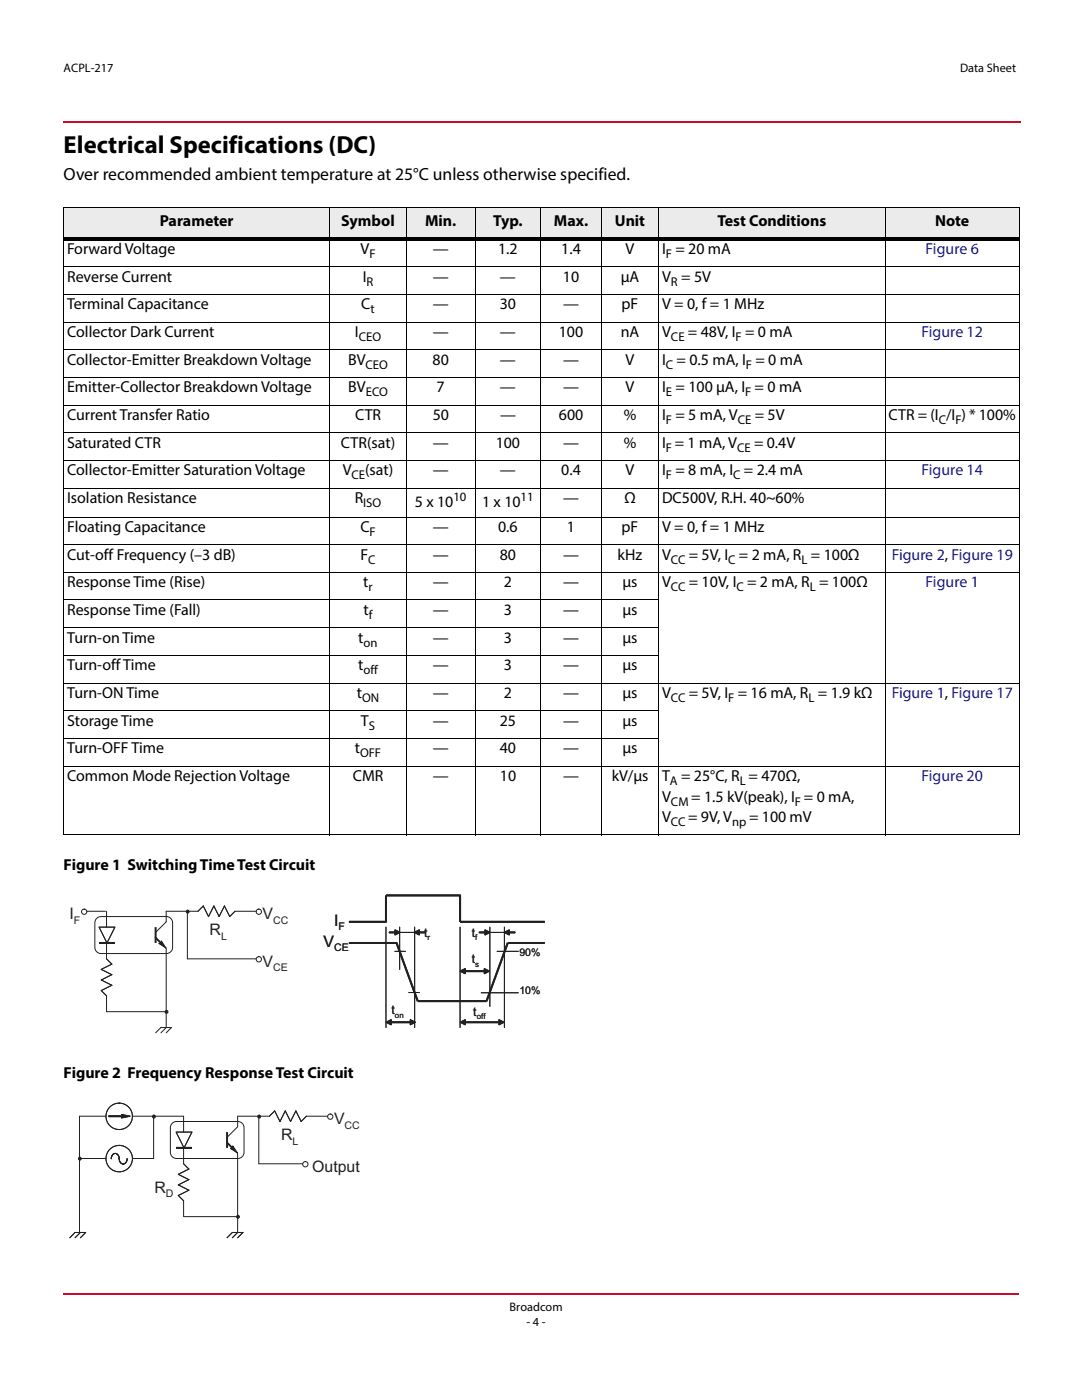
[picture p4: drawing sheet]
<svg xmlns="http://www.w3.org/2000/svg" width="216mm" height="279mm" viewBox="0 0 216 279" stroke-linecap="round" stroke-linejoin="round" font-family="sans-serif">
<path d="M12.5 24.2h.2v.3h-.2z" fill="#cc092f"/>
<path d="M12.7 24.4h191.1" fill="none" stroke="#cc092f" stroke-width=".36"/>
<path d="M12.5 258.1h.2v.3h-.2z" fill="#cc092f"/>
<path d="M12.7 258.2h190.7" fill="none" stroke="#cc092f" stroke-width=".36"/>
<g fill="#ebebeb">
<path d="M12.7 41.4h53.1v6.3h-53.1z"/>
<path d="M65.8 41.4h15.3v6.3h-15.3z"/>
<path d="M81.1 41.4h13.7v6.3h-13.7z"/>
<path d="M94.8 41.4h13.1v6.3h-13.1z"/>
<path d="M107.9 41.4h12.1v6.3h-12.1z"/>
<path d="M120 41.4h11.4v6.3h-11.4z"/>
<path d="M131.4 41.4h45.2v6.3h-45.2z"/>
<path d="M176.6 41.4h26.8v6.3h-26.8z"/>
</g>
<g fill="none" stroke="#000" stroke-width=".2">
<path d="M12.6 41.4h190.9M12.6 53.2h190.9M12.6 58.8h190.9M12.7 41.4v125.1M65.8 41.3v125.4M81.1 41.3v125.4M94.8 41.3v125.4M107.9 41.3v125.4M120 41.3v125.4M131.4 41.3v125.4M176.6 41.3v125.4M203.4 41.4v125.1"/>
<path d="M12.6 64.3h190.9M12.6 69.8h190.9M12.6 75.3h190.9M12.6 80.8h190.9M12.6 86.4h190.9M12.6 91.9h190.9M12.6 97.4h190.9M12.6 103.2h190.9M12.6 108.7h190.9M12.6 114.2h190.9M12.6 119.7h118.9M12.6 125.3h118.9"/>
<path d="M12.6 130.8h118.9M12.6 136.3h190.9M12.6 141.8h118.9M12.6 147.4h118.9M12.6 152.9h190.9M12.6 166.6h190.9"/>
</g>
<path d="M12.6 47.4h190.9v.7h-190.9z" fill="#000"/>
<path d="M13 177.9h96.5v28.7h-96.5z" fill="#fff"/>
<path d="M19.8 185h3.1l-1.6 3.2zM21.3 188.2v3.2l1 1-2.1 1.1 2.1 1-2.1 1.1 2.1 1-2.1 1.1 1.1 1v3.2M21.3 181.9v3.1M33.2 184l-2.1 2.1M46.9 181.9l-1.1 1-1-2.1-1.1 2.1-1-2.1-1.1 2.1-1-2.1-1.1 1.1" fill="none" stroke="#231f20" stroke-width=".2"/>
<path d="M19.8 188.2h3.1M31.1 185v3.2" fill="none" stroke="#231f20" stroke-width=".4"/>
<path d="M31.7 188.3l.7 .2-.2-.7 1 1.4zM31 187.1l1.5 1.5z" fill="#231f20"/>
<path d="M17.3 181.9h3.7M19.2 183.4l.6-.4 .4-.1h13a1.23 1.23 0 0 1 1.2 1.2v5a1.23 1.23 0 0 1-1.2 1.2h-13a1.23 1.23 0 0 1-1.3-1.2v-5zM31 187.1l1.5 1.5zM31.7 188.3l.7 .2-.2-.7 1 1.4zM33.2 189.2v15.9l-1.1 1M39.5 181.9h-6.3v2.1M46.9 181.9h4.2M21.3 201.9h12.1M31.1 206.1l1-1h2.1l-1 1" fill="none" stroke="#231f20" stroke-width=".2"/>
<circle cx="33.2" cy="201.9" r=".29" fill="#231f20"/>
<circle cx="33.2" cy="201.9" r=".29" fill="none" stroke="#231f20" stroke-width=".2"/>
<circle cx="37.5" cy="181.9" r=".29" fill="#231f20"/>
<g fill="none" stroke="#231f20" stroke-width=".2">
<path d="M37.4 181.9v9.5h13.7M77 185v20.1M78.1 186.1h6.3M79.7 185v8.5M82.7 185v20.1"/>
<circle cx="16.8" cy="182" r=".53"/>
<circle cx="37.5" cy="181.9" r=".29"/>
<circle cx="51.6" cy="182" r=".53"/>
<circle cx="51.6" cy="191.4" r=".53"/>
</g>
<path d="M69.6 188.2h9.5l4.3 11.6h13.7l4.2-11.6h7.4M69.6 184h7.4v-5.3h14.8v5.3h16.9" fill="none" stroke="#231f20" stroke-width=".4"/>
<path d="M78.8 185.6l1.1 .5-1.1 .5zM77.7 186l1.4 .1-1.4 .1z" fill="#231f20"/>
<path d="M77.7 186l1.4 .1-1.4 .1zM78.8 185.6l1.1 .5-1.1 .5z" fill="none" stroke="#231f20" stroke-width=".2"/>
<path d="M82.6 186.1l1.1-.5v1zM83.4 186l1.4 .1-1.3 .1z" fill="#231f20"/>
<path d="M82.6 186.1l1.1-.5v1zM83.4 186l1.4 .1-1.3 .1zM91.8 185v20.1M97.7 185v15.8M100.6 185v20.1" fill="none" stroke="#231f20" stroke-width=".2"/>
<path d="M99.5 203.5l1.1 .5-1.1 .5zM91.8 204l1.1-.5v1zM92.6 204h7.2l-7.1 .1z" fill="#231f20"/>
<path d="M96 186.1h6.4M91.8 204l1.1-.5v1zM92.6 204h7.2l-7.1 .1zM99.5 203.5l1.1 .5-1.1 .5z" fill="none" stroke="#231f20" stroke-width=".2"/>
<path d="M96.8 185.6l1 .5-1 .5zM95.6 186l1.4 .1-1.3 .1z" fill="#231f20"/>
<path d="M95.6 186l1.4 .1-1.3 .1zM96.8 185.6l1 .5-1 .5z" fill="none" stroke="#231f20" stroke-width=".2"/>
<path d="M100.6 186.1l1-.5v1zM101.4 186l1.4 .1-1.3 .1z" fill="#231f20"/>
<path d="M100.6 186.1l1-.5v1zM101.4 186l1.4 .1-1.3 .1z" fill="none" stroke="#231f20" stroke-width=".2"/>
<path d="M81.9 203.5l1 .5-1 .5zM77 204l1.1-.5v1zM77.8 204h4.3l-4.2 .1z" fill="#231f20"/>
<path d="M78.8 189.9h2.1M81.6 198.1h2.1M96 198.1h7.4M99.2 189.9h4.2M77 204l1.1-.5v1zM77.8 204h4.3l-4.2 .1zM81.9 203.5l1 .5-1 .5z" fill="none" stroke="#231f20" stroke-width=".2"/>
<path d="M96.6 193.3l1.1 .5-1.1 .5zM91.8 193.8l1-.5v1zM92.6 193.8h4.3l-4.2 .1z" fill="#231f20"/>
<path d="M77 185v20.1M78.1 186.1h6.3M79.7 185v8.5M82.7 185v20.1M91.8 193.8l1-.5v1zM92.6 193.8h4.3l-4.2 .1zM96.6 193.3l1.1 .5-1.1 .5z" fill="none" stroke="#231f20" stroke-width=".2"/>
<path d="M69.6 188.2h9.5l4.3 11.6h13.7l4.2-11.6h7.4M69.6 184h7.4v-5.3h14.8v5.3h16.9" fill="none" stroke="#231f20" stroke-width=".4"/>
<path d="M78.8 185.6l1.1 .5-1.1 .5zM77.7 186l1.4 .1-1.4 .1z" fill="#231f20"/>
<path d="M77.7 186l1.4 .1-1.4 .1zM78.8 185.6l1.1 .5-1.1 .5z" fill="none" stroke="#231f20" stroke-width=".2"/>
<path d="M82.6 186.1l1.1-.5v1zM83.4 186l1.4 .1-1.3 .1z" fill="#231f20"/>
<path d="M82.6 186.1l1.1-.5v1zM83.4 186l1.4 .1-1.3 .1zM91.8 185v20.1M97.7 185v15.8M100.6 185v20.1" fill="none" stroke="#231f20" stroke-width=".2"/>
<path d="M99.5 203.5l1.1 .5-1.1 .5zM91.8 204l1.1-.5v1zM92.6 204h7.2l-7.1 .1z" fill="#231f20"/>
<path d="M96 186.1h6.4M91.8 204l1.1-.5v1zM92.6 204h7.2l-7.1 .1zM99.5 203.5l1.1 .5-1.1 .5z" fill="none" stroke="#231f20" stroke-width=".2"/>
<path d="M96.8 185.6l1 .5-1 .5zM95.6 186l1.4 .1-1.3 .1z" fill="#231f20"/>
<path d="M95.6 186l1.4 .1-1.3 .1zM96.8 185.6l1 .5-1 .5z" fill="none" stroke="#231f20" stroke-width=".2"/>
<path d="M100.6 186.1l1-.5v1zM101.4 186l1.4 .1-1.3 .1z" fill="#231f20"/>
<path d="M100.6 186.1l1-.5v1zM101.4 186l1.4 .1-1.3 .1z" fill="none" stroke="#231f20" stroke-width=".2"/>
<path d="M81.9 203.5l1 .5-1 .5zM77 204l1.1-.5v1zM77.8 204h4.3l-4.2 .1z" fill="#231f20"/>
<path d="M78.8 189.9h2.1M81.6 198.1h2.1M96 198.1h7.4M99.2 189.9h4.2M77 204l1.1-.5v1zM77.8 204h4.3l-4.2 .1zM81.9 203.5l1 .5-1 .5z" fill="none" stroke="#231f20" stroke-width=".2"/>
<path d="M96.6 193.3l1.1 .5-1.1 .5zM91.8 193.8l1-.5v1zM92.6 193.8h4.3l-4.2 .1z" fill="#231f20"/>
<path d="M91.8 193.8l1-.5v1zM92.6 193.8h4.3l-4.2 .1zM96.6 193.3l1.1 .5-1.1 .5z" fill="none" stroke="#231f20" stroke-width=".2"/>
<path d="M13 219.4h59.7v28.5h-59.7z" fill="#fff"/>
<path d="M35.1 225.9h3.2l-1.6 3.2zM36.6 229.1v3.2l1.1 1-2.1 1.1 2.1 1-2.1 1.1 2.1 1-2.1 1.1 1 1v3.2M36.6 222.8v3.1M47.4 224.9l-2.1 2.1M61.1 222.8l-1 1-1.1-2.1-1 2.1-1.1-2.1-1 2.1-1.1-2.1-1 1.1" fill="none" stroke="#231f20" stroke-width=".2"/>
<path d="M35.1 229.1h3.2M45.3 225.9v3.2" fill="none" stroke="#231f20" stroke-width=".4"/>
<path d="M45.9 229.2l.8 .2-.3-.7 1 1.4zM45.2 228l1.5 1.5z" fill="#231f20"/>
<path d="M26.4 222.8h10.2M34.2 224.3l.6-.4 .4-.1h12.3a1.23 1.23 0 0 1 1.2 1.2v5a1.23 1.23 0 0 1-1.2 1.2h-12.3a1.23 1.23 0 0 1-1.2-1.2v-5zM45.2 228l1.5 1.5zM45.9 229.2l.8 .2-.3-.7 1 1.4zM47.4 230.1v15.9l-1 1M53.8 222.8h-6.4v2.1M61.1 222.8h4.3M36.7 242.8h10.8M45.3 247l1.1-1h2.1l-1.1 1" fill="none" stroke="#231f20" stroke-width=".2"/>
<circle cx="47.5" cy="242.8" r=".29" fill="#231f20"/>
<circle cx="47.5" cy="242.8" r=".29" fill="none" stroke="#231f20" stroke-width=".2"/>
<circle cx="51.7" cy="222.8" r=".29" fill="#231f20"/>
<g fill="none" stroke="#231f20" stroke-width=".2">
<path d="M51.6 222.8v9.5h8.8"/>
<circle cx="23.8" cy="222.8" r="2.64"/>
<circle cx="51.7" cy="222.8" r=".29"/>
<circle cx="60.9" cy="232.3" r=".53"/>
<circle cx="65.9" cy="222.9" r=".53"/>
</g>
<path d="M24.2 222.4l1.8 .4-1.8 .3 .7-.3zM21.7 222.7l3.3 .1-3.2 .1z" fill="#231f20"/>
<g fill="none" stroke="#231f20" stroke-width=".2">
<path d="M21.7 222.7l3.3 .1-3.2 .1zM22.2 231.2a.82 .82 0 0 1 .8-1 .82 .82 0 0 1 .8 1 .82 .82 0 0 0 .8 1.1 .82 .82 0 0 0 .8-1.1M24.2 222.4l1.8 .4-1.8 .3 .7-.3z"/>
<circle cx="23.8" cy="231.2" r="2.64"/>
<circle cx="23.8" cy="222.8" r="2.64"/>
</g>
<path d="M24.2 222.4l1.8 .4-1.8 .3 .7-.3zM21.7 222.7l3.3 .1-3.2 .1z" fill="#231f20"/>
<g fill="none" stroke="#231f20" stroke-width=".2">
<path d="M15.9 231.2h5.2M21.1 222.8h-5.2v23.2M21.7 222.7l3.3 .1-3.2 .1zM22.2 231.2a.82 .82 0 0 1 .8-1 .82 .82 0 0 1 .8 1 .82 .82 0 0 0 .8 1.1 .82 .82 0 0 0 .8-1.1M24.2 222.4l1.8 .4-1.8 .3 .7-.3zM30.7 222.8v8.4h-4.3M13.9 247l1.1-1h2.1l-1.1 1M16 246l-1 1"/>
<circle cx="23.8" cy="231.2" r="2.64"/>
</g>
<circle cx="30.7" cy="222.8" r=".29" fill="#231f20"/>
<circle cx="30.7" cy="222.8" r=".29" fill="none" stroke="#231f20" stroke-width=".2"/>
<circle cx="15.9" cy="231.2" r=".29" fill="#231f20"/>
<circle cx="15.9" cy="231.2" r=".29" fill="none" stroke="#231f20" stroke-width=".2"/>
<text font-size="4.9" x="12.7" y="30.5">Electrical Specifications (DC)</text>
<text font-size="3.5" x="12.7" y="35.9">Over recommended ambient temperature at 25°C unless otherwise specified.</text>
<g font-size="3.2">
<text x="31.9" y="45.1">Parameter</text>
<text x="68.1" y="45.1">Symbol</text>
<text x="84.8" y="45.1">Min.</text>
<text x="98.4" y="45.1">Typ.</text>
<text x="110.5" y="45.1">Max.</text>
<text x="122.7" y="45.1">Unit</text>
<text x="143.2" y="45.1">Test Conditions</text>
<text x="186.6" y="45.1">Note</text>
<text x="13.4" y="50.7">Forward Voltage</text>
<text x="71.9" y="50.7">V</text>
<text x="86.3" y="50.7">—</text>
<text x="99.4" y="50.7">1.2</text>
<text x="112" y="50.7">1.4</text>
<text x="124.8" y="50.7">V</text>
<text x="132.1" y="50.7">I = 20 mA</text>
<text x="13.4" y="56.2">Reverse Current</text>
<text x="72.4" y="56.2">I</text>
<text x="86.3" y="56.2">—</text>
<text x="99.8" y="56.2">—</text>
<text x="112.3" y="56.2">10</text>
<text x="123.9" y="56.2">μA</text>
<text x="132.1" y="56.2">V = 5V</text>
<text x="13.4" y="61.7">Terminal Capacitance</text>
<text x="72.1" y="61.7">C</text>
<text x="86.3" y="61.7">—</text>
<text x="99.7" y="61.7">30</text>
<text x="112.4" y="61.7">—</text>
<text x="124" y="61.7">pF</text>
<text x="132.1" y="61.7">V = 0, f = 1 MHz</text>
<text x="13.4" y="67.3">Collector Dark Current</text>
<text x="70.8" y="67.3">I</text>
<text x="86.3" y="67.3">—</text>
<text x="99.8" y="67.3">—</text>
<text x="111.5" y="67.3">100</text>
<text x="123.9" y="67.3">nA</text>
<text x="132.1" y="67.3">V</text>
<text x="137.3" y="67.3">= 48V, I = 0 mA</text>
<text x="13.4" y="72.8">Collector-Emitter Breakdown Voltage</text>
<text x="69.4" y="72.8">BV</text>
<text x="86.3" y="72.8">80</text>
<text x="99.8" y="72.8">—</text>
<text x="112.4" y="72.8">—</text>
<text x="124.8" y="72.8">V</text>
<text x="132.1" y="72.8">I = 0.5 mA, I = 0 mA</text>
<text x="13.4" y="78.3">Emitter-Collector Breakdown Voltage</text>
<text x="13.4" y="83.8">Current Transfer Ratio</text>
<text x="69.5" y="78.3">BV</text>
<text x="70.8" y="83.8">CTR</text>
<text x="86.3" y="83.8">50</text>
<text x="87.1" y="78.3">7</text>
<text x="99.8" y="78.3">—</text>
<text x="99.8" y="83.8">—</text>
<text x="111.5" y="83.8">600</text>
<text x="112.4" y="78.3">—</text>
<text x="124.5" y="83.8">%</text>
<text x="124.8" y="78.3">V</text>
<text x="132.1" y="78.3">I = 100 μA, I = 0 mA</text>
<text x="132.1" y="83.8">I = 5 mA, V</text>
<text x="150.6" y="83.8">= 5V</text>
<text x="177.3" y="83.8">CTR = (I /I ) * 100%</text>
<text x="13.4" y="89.4">Saturated CTR</text>
<text x="68" y="89.4">CTR(sat)</text>
<text x="86.3" y="89.4">—</text>
<text x="98.9" y="89.4">100</text>
<text x="112.4" y="89.4">—</text>
<text x="124.5" y="89.4">%</text>
<text x="132.1" y="89.4">I = 1 mA, V</text>
<text x="150.5" y="89.4">= 0.4V</text>
<text x="13.4" y="94.9">Collector-Emitter Saturation Voltage</text>
<text x="68.4" y="94.9">V</text>
<text x="72.9" y="94.9">(sat)</text>
<text x="86.3" y="94.9">—</text>
<text x="99.8" y="94.9">—</text>
<text x="112" y="94.9">0.4</text>
<text x="124.8" y="94.9">V</text>
<text x="132.1" y="94.9">I = 8 mA, I = 2.4 mA</text>
<text x="13.4" y="100.4">Isolation Resistance</text>
<text x="70.8" y="100.4">R</text>
<text x="82.8" y="101.2">5 x 10</text>
<text x="96.2" y="101.2">1 x 10</text>
<text x="112.4" y="100.4">—</text>
<text x="124.6" y="100.4">Ω</text>
<text x="132.1" y="100.4">DC500V, R.H. 40~60%</text>
<text x="13.4" y="106.2">Floating Capacitance</text>
<text x="71.9" y="106.2">C</text>
<text x="86.3" y="106.2">—</text>
<text x="99.4" y="106.2">0.6</text>
<text x="113.1" y="106.2">1</text>
<text x="124" y="106.2">pF</text>
<text x="132.1" y="106.2">V = 0, f = 1 MHz</text>
<text x="13.4" y="111.7">Cut-off Frequency (–3 dB)</text>
<text x="71.9" y="111.7">F</text>
<text x="86.3" y="111.7">—</text>
<text x="99.7" y="111.7">80</text>
<text x="112.4" y="111.7">—</text>
<text x="123.2" y="111.7">kHz</text>
<text x="132.1" y="111.7">V</text>
<text x="137.5" y="111.7">= 5V, I = 2 mA, R = 100Ω</text>
<text x="13.4" y="117.2">Response Time (Rise)</text>
<text x="72.5" y="117.2">t</text>
<text x="86.3" y="117.2">—</text>
<text x="100.5" y="117.2">2</text>
<text x="112.4" y="117.2">—</text>
<text x="124.2" y="117.2">μs</text>
<text x="132.1" y="117.2">V</text>
<text x="137.5" y="117.2">= 10V, I = 2 mA, R = 100Ω</text>
<text x="13.4" y="122.7">Response Time (Fall)</text>
<text x="72.5" y="122.7">t</text>
<text x="86.3" y="122.7">—</text>
<text x="100.5" y="122.7">3</text>
<text x="112.4" y="122.7">—</text>
<text x="124.2" y="122.7">μs</text>
<text x="13.4" y="128.3">Turn-on Time</text>
<text x="71.5" y="128.3">t</text>
<text x="86.3" y="128.3">—</text>
<text x="100.5" y="128.3">3</text>
<text x="112.4" y="128.3">—</text>
<text x="124.2" y="128.3">μs</text>
<text x="13.4" y="133.8">Turn-off Time</text>
<text x="71.5" y="133.8">t</text>
<text x="86.3" y="133.8">—</text>
<text x="100.5" y="133.8">3</text>
<text x="112.4" y="133.8">—</text>
<text x="124.2" y="133.8">μs</text>
<text x="13.4" y="139.3">Turn-ON Time</text>
<text x="71.2" y="139.3">t</text>
<text x="86.3" y="139.3">—</text>
<text x="100.5" y="139.3">2</text>
<text x="112.4" y="139.3">—</text>
<text x="124.2" y="139.3">μs</text>
<text x="132.1" y="139.3">V</text>
<text x="137.5" y="139.3">= 5V, I = 16 mA, R = 1.9 kΩ</text>
<text x="13.4" y="144.8">Storage Time</text>
<text x="72" y="144.8">T</text>
<text x="86.3" y="144.8">—</text>
<text x="99.7" y="144.8">25</text>
<text x="112.4" y="144.8">—</text>
<text x="124.2" y="144.8">μs</text>
<text x="13.4" y="150.3">Turn-OFF Time</text>
<text x="13.4" y="155.9">Common Mode Rejection Voltage</text>
<text x="70.4" y="155.9">CMR</text>
<text x="70.8" y="150.3">t</text>
<text x="86.3" y="150.3">—</text>
<text x="86.4" y="155.9">—</text>
<text x="99.7" y="150.3">40</text>
<text x="99.7" y="155.9">10</text>
<text x="112.4" y="150.3">—</text>
<text x="112.4" y="155.9">—</text>
<text x="122.1" y="155.9">kV/μs</text>
<text x="124.2" y="150.3">μs</text>
<text x="132.1" y="155.9">T = 25°C, R = 470Ω,</text>
<text x="132.1" y="160">V</text>
<text x="137.9" y="160">= 1.5 kV(peak), I = 0 mA,</text>
<text x="132.1" y="164.1">V</text>
<text x="137.3" y="164.1">= 9V, V</text>
<text x="149.5" y="164.1">= 100 mV</text>
<text x="12.7" y="173.7">Figure 1 Switching Time Test Circuit</text>
<text x="12.7" y="215.2">Figure 2 Frequency Response Test Circuit</text>
</g>
<g font-size="3.2" fill="#00f">
<text x="184.7" y="50.7">Figure 6</text>
<text x="183.9" y="67.3">Figure 12</text>
<text x="183.9" y="94.9">Figure 14</text>
<text x="177.9" y="111.7">Figure 2, Figure 19</text>
<text x="184.7" y="117.2">Figure 1</text>
<text x="177.9" y="139.3">Figure 1, Figure 17</text>
<text x="183.9" y="155.9">Figure 20</text>
</g>
<g font-size="3.2" fill="#231f20">
<text x="13.9" y="183.5">I</text>
<text x="52.4" y="183.5">V</text>
<text x="66.7" y="184.7">I</text>
<text x="41.8" y="186.6">R</text>
<text x="64.6" y="189">V</text>
<text x="52.4" y="193">V</text>
<text x="56.1" y="227.5">R</text>
<text x="66.7" y="224.4">V</text>
<text x="62.3" y="233.9">Output</text>
<text x="30.8" y="238.1">R</text>
</g>
<g font-size="2.5">
<text x="12.7" y="14.4">ACPL-217</text>
<text x="191.6" y="14.4">Data Sheet</text>
<text x="73.7" y="51.5">F</text>
<text x="132.9" y="51.5">F</text>
<text x="73.1" y="57">R</text>
<text x="133.9" y="57">R</text>
<text x="73.9" y="62.5">t</text>
<text x="71.6" y="68.1">CEO</text>
<text x="133.9" y="68.1">CE</text>
<text x="146.8" y="68.1">F</text>
<text x="72.9" y="73.6">CEO</text>
<text x="132.9" y="73.6">C</text>
<text x="148.8" y="73.6">F</text>
<text x="73" y="79.1">ECO</text>
<text x="132.9" y="79.1">E</text>
<text x="148.7" y="79.1">F</text>
<text x="132.9" y="84.6">F</text>
<text x="147.2" y="84.6">CE</text>
<text x="187.3" y="84.6">C</text>
<text x="190.6" y="84.6">F</text>
<text x="70.1" y="95.7">CE</text>
<text x="132.9" y="90.1">F</text>
<text x="132.9" y="95.7">F</text>
<text x="146.3" y="95.7">C</text>
<text x="147.1" y="90.1">CE</text>
<text x="72.5" y="101.2">ISO</text>
<text x="90.5" y="100">10</text>
<text x="103.9" y="100">11</text>
<text x="73.7" y="107">F</text>
<text x="73.5" y="112.5">C</text>
<text x="133.9" y="112.5">CC</text>
<text x="145.3" y="112.5">C</text>
<text x="159.9" y="112.5">L</text>
<text x="73.5" y="118">r</text>
<text x="133.9" y="118">CC</text>
<text x="146.9" y="118">C</text>
<text x="161.6" y="118">L</text>
<text x="73.6" y="123.5">f</text>
<text x="72.6" y="129.1">on</text>
<text x="72.5" y="134.6">off</text>
<text x="72.2" y="140.1">ON</text>
<text x="133.9" y="140.1">CC</text>
<text x="145.3" y="140.1">F</text>
<text x="161.3" y="140.1">L</text>
<text x="73.6" y="145.6">S</text>
<text x="71.8" y="151.2">OFF</text>
<text x="133.7" y="156.7">A</text>
<text x="133.9" y="160.8">CM</text>
<text x="147.6" y="156.7">L</text>
<text x="158.6" y="160.8">F</text>
<text x="133.9" y="164.9">CC</text>
<text x="146.1" y="164.9">np</text>
<text x="101.7" y="261.7">Broadcom</text>
<text x="105.1" y="264.5">- 4 -</text>
</g>
<g font-size="2.5" fill="#231f20">
<text x="84.6" y="187">t</text>
<text x="94.1" y="187">t</text>
<text x="94.1" y="192.3">t</text>
<text x="78.1" y="202.5">t</text>
<text x="94.4" y="202.7">t</text>
</g>
<g font-size="2.1" fill="#231f20">
<text x="14.8" y="184.4">F</text>
<text x="54.5" y="184.4">CC</text>
<text x="67.6" y="185.6">F</text>
<text x="44.1" y="187.5">L</text>
<text x="66.7" y="189.8">CE</text>
<text x="103.6" y="190.9">90%</text>
<text x="54.5" y="193.9">CE</text>
<text x="103.6" y="198.3">10%</text>
<text x="68.8" y="225.3">CC</text>
<text x="58.4" y="228.4">L</text>
<text x="33.1" y="239">D</text>
</g>
<g font-size="1.6" fill="#231f20">
<text x="85.3" y="187.7">r</text>
<text x="94.8" y="187.7">f</text>
<text x="94.8" y="193">s</text>
<text x="78.8" y="203.2">on</text>
<text x="95.1" y="203.4">off</text>
</g>
</svg>
